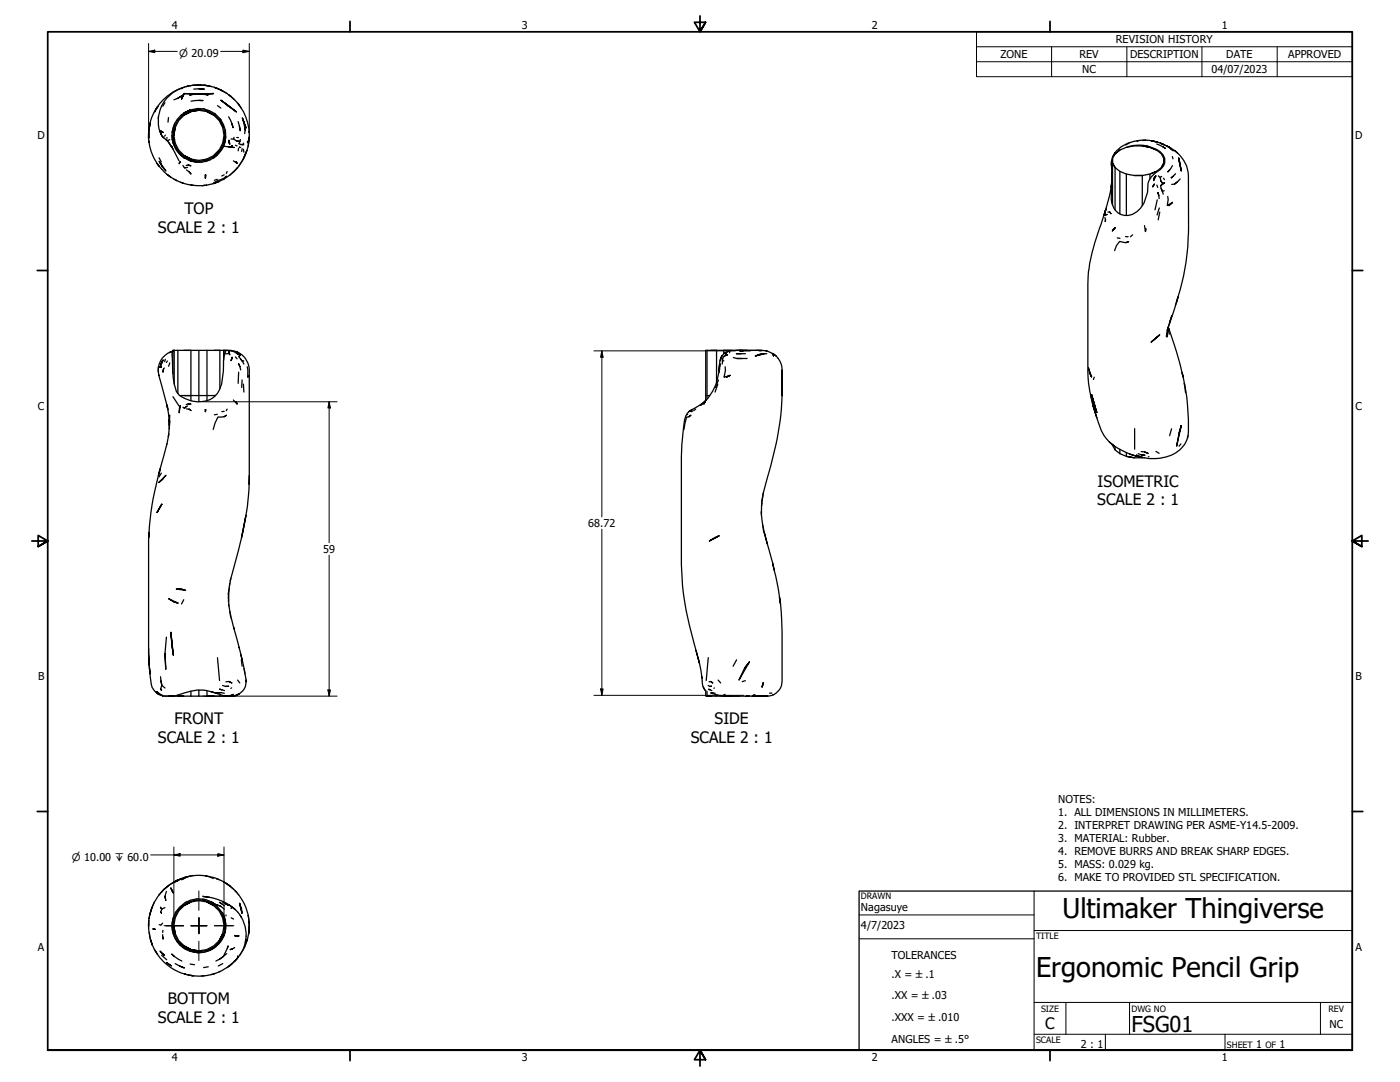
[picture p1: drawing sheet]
<svg xmlns="http://www.w3.org/2000/svg" width="559mm" height="432mm" viewBox="0 0 559 432" stroke-linecap="round" stroke-linejoin="round" font-family="sans-serif">
<!-- layer: Visible (ANSI) -->
<g fill="none" stroke="#000" stroke-width=".51">
<path d="M70.8 39.3l2.4-1.4-3.8 1.9M72.8 35.3l-.6 .1M73.5 37.3l-1 2.2M73.5 37.3l5.9 .2zM73.7 34.7a20 20 0 0 0-14.4 19v-.6v.6M76.2 34.2l-2.1 .4 1-.2M76.2 34.2h.1M77.3 34l-.8 .1M79.4 35.4l2.1 .2h-4.2M79.4 37.5l-3.7 .3M79.4 37.5l3.7 .3M79.4 33.9l-2.1 .1"/>
<path d="M79.6 33.9l-.5 .1M80 34l3.9 .4M80.3 34h-3M81.9 34h-.4l2.8 .5M82.5 34.2h.2M85.2 37.3l-5.8 .2M86 35.1l-.6-.3 2.7 1.1M86.2 35.1l-.4-.1 1.6 .6M88.3 36l-.4-.2 2.7 1.5M88.9 36.4l-1.1-.7 1.2 .7M91.9 38.3l-.5-.4 2.2 1.9M91.9 38.4h.2z"/>
<path d="M59.3 54.9a20.1 20.1 0 0 0 4.3 11.5M59.4 53.5l-.1 1 .3-3.2-.3 4.1v-.9M59.4 56.1l.1 .7-.1-.2M60 48.8l-.4 2.5 .3-1.9M62.9 42.5l-.6 .9 .2-.3M63.2 47.5a10.1 10.1 0 0 0 1.8 7.2l-.5-.6M63.2 42.3l-1.7 2.7 .5-.9M63.8 52.2l.7 1.6M64.1 52.1l1 .7-1.3-.6 1.3 .6M65.2 54.9l-.2-.2 .6 .5M65.5 55.1l1.6 1.2-.8-.5M65.8 41l-.8 1.4"/>
<path d="M66 53.9l-.3 .5M66.4 55.8l2.6 3.6-1.5-2.3M66.4 55.1h.4M67.2 46.9l-.1 1.9M67.8 55.8l-.5 .1M68.6 54l.4 2.3M68.8 55.7l.4 1.6M69 59.4l2.4 4.7M69.2 57.1l.8 2M69.4 54l.5-3.1a10 10 0 0 0 6.4 12.6l-2.8-1.4M69.5 57.2l1.5 2.9 2.3 2.3 2.9 1.5-2.9-1.5M69.8 49.2l-1.1 3.8"/>
<path d="M70.2 59.6l1.4 1.7 2 1.8-2-1.8M72.5 45.8h.1M72.6 45.8l-.5 .4M73.3 45.7l2.9-1.6a10.4 10.4 0 0 0-6.7 13.1l-.5-3.2M73.5 45.9l2.8-1.4-2.8 1.4-2.2 2.2-1.4 2.8M73.7 44.9l-.5 .3M75.8 43.9a10.7 10.7 0 0 1 14.1 11.3 10.7 10.7 0 0 1-16.3 8 10.7 10.7 0 0 1-.1-18.2l2.3-1.1-2.3 1.1M79.4 44l-3.1 .5 3.1-.5 3.1 .5M79.4 43.7l-3.2 .4a10.4 10.4 0 0 1 13.1 6.7l-1.5-2.9M79.4 40.1h1.6l-4.7 .3M81.1 43.4l.5 .1M85.3 45.9l-2.8-1.4a10 10 0 0 1 5 15.4"/>
<path d="M85.5 45.3l.4 .2M86.8 42.2l1.3 .9M87.9 47.5l.3 .4M88.2 40l6.2 4.6M88.8 59.1l-2.7 3.3M89.2 58.4l4.3 .5-2.2-.3M89.3 50.8l.5 3.2-.5 3.2 .5-3.2M89.3 57.2l-1.5 2.9M89.3 58l-.5 1.2M89.9 56.5l-.7 2M89.9 51.9l.1 .5M90.1 54.6l-.3 2.2"/>
<path d="M91.2 46.6l1.8 4.3-.4-1.5M91.4 56l.4 1.6-.6-.7 .2-.9-.2 .9M92.6 58.2l-.3 .5M93.3 55.5l1.2 .8 1.3 .1-1.3-.1M93.4 54.8l-.1 .7-1.1-.1M94 58l.6 .2M94.5 54.9h.7M94.7 41a20.1 20.1 0 0 1 .5 25.4M95.1 48.5l.8 3.6-.3-1.7M95.2 41.6l-.1-.2 .5 .7M95.2 59.1l-.1 1.1M95.8 58.8l-.6-.1 .9 .2"/>
<path d="M95.9 55.7l-.5 1.6 1.4 .4h-.8M96.4 43.3a19.9 19.9 0 0 0-27.3-6.4 13.9 13.9 0 0 0-5.9 10.6v-1M96.6 59.3l-.1 1.2M96.7 47l1.5 4.1-1.5-4.1 .7 1.9M97 47.9l.9 4-.4-2.1M97.2 59.6l.1 1.1M97.3 57.1l-.5 .6 .5 .1M97.9 51.9l-.2 1.4M99.4 52.8v-.3v.5M99.4 55.7l-.4 2.8M99.5 54.7l-.6 2.4v-.5h-.2M450.7 57.1l-1.4 .7"/>
<path d="M453.8 56.3a11 11 0 0 0-10.1 7.9l-.1 .7 .1-.7M455.9 58.2l3.1 .6a16.6 16.6 0 0 0-12 1.1l-1.9 1.5 1.9-1.5M456.5 58l2.3 .5a14 14 0 0 0-9.1 .3M456.6 56l-3.1 .3 1.1-.2M457.2 55.9l-1.3 .2a13.4 13.4 0 0 1 6.1 .6l-2.4-.5 3.5 .9 2.9 1.3M458.8 58.5a7.6 7.6 0 0 1 6.1 4.7 5.3 5.3 0 0 1-3.5 5.6 6.5 6.5 0 0 0-3.2 5.8 10.6 10.6 0 0 1-7.8 11.4 6.5 6.5 0 0 1-6.9-7.6l.6-3.9-.4 1.8M461.6 59.9l-2.6-1.1 2.6 1.1a4.4 4.4 0 0 1 1.9 7l1-1.8M461.7 57.5l3.5 1.7-1-.6M464.6 57.7l1.4 .7M466 58.4l2.3 1.7M466 58.4l1.2 .8M466.8 58.7l-1.3-.5 3.3 1.9"/>
<path d="M63.5 64.3l2.7 4-1.2-1.5-1.5-2.5 1.5 2.5M63.5 63l.9 1.6M63.6 66.4l-.9-1.2 2.9 3.4 2.5 2-1.4-.9M67.1 69.9a18.3 18.3 0 0 0 6 3.2h-.1M69.3 71.4l1.2 .7-.1-.2M71.9 64.6l-.4 .8 .4-.8-.3 .2M72 72.7l5.2 1.3-.9-.1M73 66l.6 .9M73.3 62.9l.6 .3M74.4 67.8l1.8 1.6-.7-.8M74.7 63.6l3.7 1-2.5-.5M74.9 66.8l-1.3 .1h.6"/>
<path d="M75.1 65.8l1 .4-1-.4-.8 .2M77.2 74h4.5M80.8 64.6l-2.1 .1M82 69.8h.2l-.2 1.3v-1.3v1.3M82.2 73.9l-1.5 .2M84 63.7l-1.8 .7M85.3 62.1l2.2-2.2a10 10 0 0 1-11.2 3.6M85.5 62.4l2.3-2.3a10.3 10.3 0 0 1-11.6 3.8M85.5 62.8l-.7 .4M85.9 73l.3-.1-3.8 1M86.6 72.8l1-.4-2.4 .9M86.7 61.9l-1.5 1.2"/>
<path d="M86.7 71.6l-1.2 .3M89.2 71.6l.1-.1-1.7 .9M89.5 71.1l.9-.7-.9 .7-2.5 .9-1.9 1.1M89.5 69.8l-1 .4M90.7 68.5l-.4 .7M93.2 64.2l1.4 1-.3-.6 .3 .6M93.9 67.9l-2.1 1.9M94.2 67.6l.4-.5-2.8 2.7-2.5 1.7M97.1 63.5l1.5-3.5a20.5 20.5 0 0 1-4 7.1M443.6 65.8l.1 6.4 .1-3.4M443.6 73.9l-.5 3.3-2 7 .3-.6M443.7 64.7l-.1 1.1v-.9"/>
<path d="M443.8 71.1l-.3 4 .2-1.9M444.1 63.2v1.9l1 1.8-1-1.8M444.1 63.2v18.5M445 61l-.6 1.4M445.1 61.4l-1 1.8M447 68.4v16.9M449.6 69.5l-2.6-1.1-1.9-1.5v16.9M449.6 69.5l3.1 .5h3.2h-3.2M449.6 69.5v16.5M459 71.4v-1.9l-3.1 .5v12.1M460.7 73.5l-.6 1M461.3 70.2l-.8 1.9 .1-1 .7-.9-.7 .9"/>
<path d="M461.8 73.9l.3 .9M461.9 79.8l-.9 4M462.3 70.2l.7 .6 .7-.4M462.5 78l-.3-1.2 .5 2.4M463 70.8l.4 1.4 .7 1.1-.7-1.1M463.2 74.1l.7 2.2-.4-1.1M463.5 67.2v-.3l-1.9 1.5-2.6 1.1 2.6-1.1M464.1 73.3l-.9 .8M464.4 71.1l.4 .6M464.5 63.2v2.6M464.7 76.1l-.8 .2 .4 1.2M464.8 73l-1.6 1.1"/>
<path d="M466.1 78.4l.2 1.2-.4 2.4 2.1-1.2-1.4 1.2 1.4-1.2M467.9 66.1l-1.7 2.5 .7-.8M467.9 62.5l.3 .9M468.8 73.5l-1.1 .1M469.2 69.3l-2 1.9 1.1-.9M470 61.1l-1.2-1a13.3 13.3 0 0 1 5.5 9.9l.1 21.1a97.3 97.3 0 0 1-5.3 30.8M470.5 63.1l1 5.1M471 71.4l-2.2 2.1 1.2-1M440.6 85.9a109.7 109.7 0 0 0-5.8 20.6l-.6 6.8v35.3l.7 7.1 1.5 6.5-.2-.7M441 86.8l.1 1.8 .2-1M441.3 84.9l-.2 1M441.5 83.5l-.9 2.4 .9-2.4-.4 .7"/>
<path d="M442 85.6l-.9 .3 .4-.2M442.9 84.6l.5 .7-.5-.7h-.7M445 90.9l-1 1.2M446 94.9l1 .2M449.3 94.4l1 .1M449.3 96.8l1.2-.3-1.2 .3-2.4-.5-1.3 1.7-.7 2M452.1 93.7l-.9 .8M456.8 90l.4 2.4 .1-1.2-.1 1.2M462.7 83l-.9 2.8M462.9 84.6l-.6 3.2M69 139.8h.5zM69 139.8v9.4"/>
<path d="M71 139.8h5.2h-2.9M71 139.8v17.2M71 139.8h-1.5v13.5M79.4 139.8v20.5M82.6 139.8h-6.4v20.1M82.6 139.8h5.2h-2.3M82.6 139.8v20.1M89.3 139.8h.5zM89.8 139.8l.3 .2-.3 1a19.8 19.8 0 0 0-.6 7.1 11.7 11.7 0 0 1-5.4 11.4 12.8 12.8 0 0 1-12.3-1.8l-1.1-1.4a56.1 56.1 0 0 1-1.7-14l.1-1.7 .2-.3-.2 .3M89.8 139.8v1.3M92.4 139.9l-2.4-.1a8.4 8.4 0 0 1 9.5 10v40M282.2 139.8h3.8h-2.3"/>
<path d="M282.2 139.8h-.5v20M282.2 139.8v19.5M292.1 139.8h-3.2h6.4M294 139.8a5.6 5.6 0 0 0-5.8 2.1l-.4 .7 .4-.7M296.3 139.8h-2.3h8.8M298.1 139.8h-2.8h7.2M304 139.8h-1.2l3.3 .2h-.4l2.9 1.2 .1 .8M462.9 133.7l-3.4 2.8M466 131.5l.1-.2-.6 2.9M466.1 131.3l-.4 3.2M466.1 131.2l-.1 3.2M466.2 130.9l.2 1.5"/>
<path d="M466.2 130.8l.5 2.5M466.3 130.7v.1M466.3 130.6l.2 .7M466.7 131.7l-.4-1.1 3.3 9.7 2.7 10.4M469.6 120.7l.6-2.2-4.3 13.3 1.8-5.9-.9 3.1M63.2 148.1v.4M63.2 147.8l.2 1.9 3.6 13.7-.4-1.7M63.4 149.7l.2 .2M64.5 146.5l-.7 .1M65.1 143.7l-1.3 2.9 1.3-2.9-1 1.6M65.6 146.9l-.4 .5-.2 1.4 .2-1.4M66 143.4l-.3 .9"/>
<path d="M66.8 144.1l-.4 .6M67.8 144.8l-.5 1.4M69 140.1l-1.6 .7 .9-.5M69 140.2a7.6 7.6 0 0 0-5.8 7.6v-1.4M69 158.3l2.4 3.7M71.8 157.9h4.5h-2.8M76.3 157.9h9.7h-.7M89.3 143.8v-4h-1.5v15.3M90.1 141.2h1M91.4 140.3l.4 1.3-.6-.7 .2-.6-.2 .6M92.2 140.1h1.2M92.6 142.6l-.3 1.3"/>
<path d="M93.2 159.6l1.4 1.6-.3-.9 .3 .9M93.3 140.3l2.5 1.4-1.3-.7M94 142.4l.6 .8M94.5 140.5l.7 .3-1-.5 1.7 .9M95.2 148.5l-.1 4.5M95.4 142.4l1.4 1.8-.8-.9M95.8 146.3l-.6-1.1 .9 2.4M95.8 141.7l-.4 .7M95.9 141.5l-.5 .9M96.6 151.6l-.1 3M97.2 153.3l.1 3.2M97.3 144l-.5 .2 .5 1.1"/>
<path d="M98.7 146.4l.2 4.2 .6-.8-.3 .9 .3-.9M282.1 157.9h1.2M285.9 152.8v.2a20.4 20.4 0 0 1-6.2 8.7l2.2-2.1-1 1.6M286.5 153.3l-1.1 3.2M286.8 151.6l-1.2 3M287.1 147.6l-1.2 5.4M287.3 146.3v-1.1l-.1 2.4M287.8 142.6l-.5 1.5-.3 4.4 .1-2.7M288.1 142.4l-.3 .8M288.7 142.4l-.3 1.8v-.9M288.9 141.2v-1.4h-2.9v12.9M288.9 144l-.5 .2-.1 1.1"/>
<path d="M289.2 140.9l-.1 .2M289.4 146.4l.2 1.4-.6 2.8 2.4-.8-1.7 .9 1.7-.9M289.7 141.7l-1 .7M290.4 141.5l-1.7 .9M290.6 140.3l-.8 .7-.1 .7 .1-.7M290.6 140.1v.2l.7-.2M291.2 140.5v.3M292.7 142.7l1.4 .4M295.8 141.2h-1.9h3.7M296.2 143.1h-2.1h4.1M296.7 140h-1.5h4.3M303 140h.9"/>
<path d="M306.1 141.2h-2.3l-2.3 .8 3.6-.8-3.6 .8M308.2 141.2h.3zM309.8 142l-1.2-.8a8.1 8.1 0 0 1 3.5 8.1M310.6 143.1h.1M312.2 157.9l-.1-10.2a115.7 115.7 0 0 1-.9 21.3l-.4 2.7a255.4 255.4 0 0 1-6.3 25.7M434.9 148.8l.8 1.6-.8-1.6-.5-2.1 1.3 3.7M435.4 157.9l1 4.3 1.4 4.5-1.4-4.5M435.7 157.5l2.1 7.1M436.8 150.5l-.4 .9M472.2 150.2l-.5-1.8a81.1 81.1 0 0 1 2.5 25.4 12.5 12.5 0 0 1-12 9.1 22.2 22.2 0 0 1-9.3-1l2 .5M472.8 153.7l-.1-1 .5 4M66.7 177l-3.5 12.7 .7-2.5"/>
<path d="M66.7 161.6l.7 4.3M67.3 165.7l.3 4.2-.1-2.5M67.4 173.1l-.9 4.4M67.8 165.7l-.3 5.5M67.8 168l-.6 6.2v-.2M71.9 162l-.4 2.7 .4-2.7-.3 .9M73 162.5l.6 .4M74.4 163.2l1.1 .1 .7 .5-.7-.5M74.9 162l-1.3 .9 .6-.5M75.1 161.2l1 .1-1-.1-.8 .3M82 163.4l.2 .1-.2 .8v-.9v.9M86.7 165.4l-1.2 .1"/>
<path d="M89.5 166.3l.9-.6-.9 .6-2.5 .1-1.1 2.4-.8 2.6M89.5 164.1l-1 .2M90.7 163.3l-.4 .6M274.5 165.4l-.4 .1M275 166.3l.7-.6-.7 .6-.9 .1-1.1 5M276.2 163.5l-1.2 .8 .5-.4M276.2 163.6l-1 .6 .5-.2M276.4 164.1l-.6 .2M277.7 163.3l-.8 .6M280.5 160.9l-.3 .3a18.5 18.5 0 0 0-6 4 10.7 10.7 0 0 0-1.3 5.2l-.4 3a100.2 100.2 0 0 0-.5 15.7v36.3a124.1 124.1 0 0 0 5.8 34.2l1.3 5-1.3-5M437.8 166.7l.6 1.9a15.6 15.6 0 0 0 6.3 9.3l-1.9-1.4M444.1 177.7v-.3l1 2.1"/>
<path d="M444.7 177.9l4.2 2.4 4 1.6-1.9-.7M445.1 179.5l1.9 1.5M445.1 178.2v1.3M447 179.3v1.7M452.9 171.1v8.2M467.6 171.1l-.7 2.8M471.4 177.2l-.8 .9M471.5 169.9l-1.9 8.2 1.9-8.2-.9 3M474.2 173.8l-.2 .9M63.9 187.4a109 109 0 0 0-4.5 27l.1-1.9M64.4 188.8l-.9 1.5M65 191.2l-1.5 1.3 2.7-2.8-2.7 2.8"/>
<path d="M99.4 193.2l.1-3.4-.1 5.5a102.4 102.4 0 0 1-3 19.2l1.8-8.8-1.6 8.2-4.7 17.9M304.5 197.6l-.5 3.4M304.7 196.5l-.7 3.8M449.6 180.6v1.5l-2.6-1.1M452.7 182.7l-3.1-.6 3.1 .6h3.2M454.3 181l2.6 .7-1.3-.2M454.5 182l-1.2-.5 2.6 .9M455.5 180.2l1.3 .1 1.4 .6-1.4-.6M455.9 182.6v.1M456.3 182.6l-.4 .1M458.6 182.2l-.3 .1M461.4 180.1l1.3 .8"/>
<path d="M59.5 213.2l-.2 47.3 .3 5.2-.2-6.8M64.6 201.2l-1.9 3.3M287 213.9l-3.9 2M303.9 205.4v-1.2l.9 7.9M304 201.8v-1l-.1 3.8M304.4 209.4l.8 3.8M306.3 217l-1.4-5 3.5 12.5M70.4 235.1l3.7 .5-1.5-.5h-2.2h2.2M73.3 239.3l-.8 1.7M91.2 238.1l.1 3.8M91.2 236.9v3.3M91.5 234.6l-.4 4.1"/>
<path d="M91.8 232.7l-.7 4.6M92.1 230.8l-.5 3.1M309 227.5l-.6-3 2.3 10.8 .6 5.2M66.4 254.3l-.6 6.6 .4 6.1-.4-6.1M68.2 252.3l1 9.1M69.2 240.1l1.8 .6-1.8-.6-1.9-1.1 3.7 1.7M91.3 241.2l.8 5.1M91.8 244l.6 3.1M92.3 246.7l1 3.8M93.4 251l-.1-.6 2.1 8M95.5 258.6l-.2-.6 .8 3.1M311.5 240.9l-.4-2.5 .7 5.3 .4 8.5v19.7a6.1 6.1 0 0 1-5.7 5.9h-3.7h3.7h-1.9"/>
<path d="M59.6 265.7l.3 3.2-.3-2.6M59.6 266.6a24.6 24.6 0 0 0 1.2 7.8 6.6 6.6 0 0 0 4.2 3.3h-.1M62 276l1.1 .9-.5-.4M62.4 276l1.8 1.3-1.8-1.3 1.2 .9M64.1 270.1l.5 3.4-.3-1.7M64.2 277.3l.7 .1M65.3 277.7l4.1 .1h-2.1M65.8 274.6l-1.2-1.1-.5 1.4 .4 .6-.4-.6M69.5 277.7v.1M71 277.4v.4h-1.9M73.3 277.8h-2.3h5.2M76.2 275.8v2"/>
<path d="M79.4 275.4v2.4M82.6 275.7v2.1h-6.4M84.3 276l1.7 .5a17.9 17.9 0 0 0-14.4 .7l-2.5 .6-4.1-.1M85.5 277.8h-2.9h5.2M86 276.5l3.9 1.3M86.8 262.4l.8 9.2M87.8 277.2v.6M88.1 276.4l-2.1 .1 2.1-.1 1.4 .3M88.5 275.3l-1.1-.3 2.2 .6M88.8 273.6l1.2 .3h1.2h-1.2M89.3 277.8h.5zM89.3 277.7l-1.5 .1"/>
<path d="M90.2 277.6h.1M90.7 277.8l1.9-.2-1.1 .2M91.4 272l1.1 .5-1.1-.5-1.2 .1M92.5 274.5l-.4 .2M93.2 277.1l-.9 .2M93.4 277.7h.4l-3.7 .1h.9M93.7 277.7l1.7-.8a9.4 9.4 0 0 1-5.6 .9M94.9 271.4l.8 1.1M96.3 263.3l.3 2.6M96.8 263.8l-.7-2.8 1.7 7.9M97.4 266.8l.8 4.6M98.2 272v-.6a5.8 5.8 0 0 1-4.4 6.3l.9-.3"/>
<path d="M279 263.5l1.2 6.9M280.2 269.9a7 7 0 0 0 1.2 5.5l-.7-1.1M281.7 275.5v2.3h.5v-2M282.6 273.6l.7 .3h.7h-.7M282.7 262.4l-.8 9.2M283.3 275.3l-.7-.3 1.5 .6M283.6 276.5a32.5 32.5 0 0 0 12.7 1.3h2.8h-1.3M283.7 277.8h-1.5h3.8M283.7 272l.8 .5-.8-.5-.7 .1M284.3 276.4l-.7 .1 1.8 .2M285.1 274.5l-.1 .2M286 277.8h2.9"/>
<path d="M286 277.2v.6M286.6 271.4l1.1 1.1M287.7 277.6h.5M289.4 277.1l-.5 .2M292.1 277.8h-3.2h6.4M294 263.3l-1.4 2.6M297.5 271.7l-1.3 .3M298.3 277.8h.8h-.7M299.1 277.8h3.5M299.1 264.2l-4.1 7.2 2.2-4.8 1.9-2.4-1.9 2.4M300.7 277.2l1 .5-.3-.3M302.1 277.8h.4"/>
<path d="M303.1 277.6h1.3l-4.2 .2h.9M304.6 272.5l-.4 1.7M305.4 277.6h-1h1.8M307.1 276.6h1M308.4 277.2h.3M64.4 356.1l.2-.2-1 1.1M64.6 355.8a19.5 19.5 0 0 0-5.1 10.8l.3-1.5M66.4 355.7l-.6 2 .4 1.6-.4-1.6M67.1 353.6l-2.5 2.3 1-1.1M68.2 354.4l1 1.9M69.3 352l-3.7 2.8 1.7-1.4 3.7-1.9-1.8 .7M70.5 351.4a20.1 20.1 0 0 1 28.5 13.5"/>
<path d="M72.6 350.6l-2.2 .9 3.7-1.2-4.8 1.7 1.4-.7M73.3 350.8l-.8 .3M74.7 359.9l-.8 .3M75.9 349.6l-2.8 .8 .6-.2M76.3 359.9l3.1-.5 3.1 .5M77.2 349.4l-3.5 .8 1.2-.3M78.4 358.8h.3M80.8 358.8l1.4 .3M82.2 349.6l-.4-.1 3.4 1.1M82.6 359.6a10.5 10.5 0 0 0-11.6 3.7l2.3-2.2M83.8 358.1l-3.1-.4a22.8 22.8 0 0 1 11.8 4.2l-1.1-.8M84 359.8l.8 .4"/>
<path d="M84.3 359.9l1.7 1a10.8 10.8 0 0 0-17 5.6 10.8 10.8 0 0 0 11.5 13.6 10.8 10.8 0 0 0 8.4-15.7l-2.9-3.5M86.6 350.7l-.4-.1 1.4 .5M88.8 360l2.4 1.3-1.2-.6M90.6 352.7l-1.3-.7 4 3M94.2 355.8l-.3-.3 .7 .8M95.2 357v.1M59.4 367.8a19.1 19.1 0 0 0 2.9 12.2l-.3-.4M59.4 367.3l-.1 1.9v-.6M59.5 366.6l-.2 3M59.6 372.1l1.2 5.2-.7-2.3M61.3 370.8h.5l-.8-.1 .8 .1M61.6 378.8l1.3 2.1-.4-.5"/>
<path d="M61.6 360l-1.8 5.1 .9-3M64.1 362l.5 .8-.3-.4M64.9 373l.2 1.7-.1-.9M64.9 368.4l-.7 .8-.6-.2M65 371.3v.8M65.8 362.2l-1.2 .6-.5 1.2 .4 .4-.4-.4M68.6 369.4l.1 1.1M68.8 371l.4 1.8M68.8 367.9l-.2 1.7M69.2 372.6l.6 1.7 2.3 3-1.4-1.5M69.2 366.3l-.2 .9M69.5 372.6l1.5 2.9 2.3 2.3 2.9 1.5-2.9-1.5"/>
<path d="M69.9 372.6l1.4 2.7 2.2 2.2 2.8 1.5-2.8-1.5M70.2 363.9l-.2 .5M71 363.3l-1.5 3-.5 3.1 .5 3.2-.5-3.2M71.7 376.9l1.5 1.3M72.9 378l1.3 .9M73.5 361.4l2.8-1.5a10 10 0 0 0-6.4 12.7l-.5-3.2M73.7 378.5l2.1 1 3.1 .7 2.2-.2-2.2 .2M83.6 379.3l1.9-1.1-1.9 1.1-2 .6M85.3 361.4l-2.8-1.5a10 10 0 0 1 6.4 12.7M85.5 361.1l-2.9-1.5 2.9 1.5 2.3 2.2 1.5 3M85.5 360.7l.6 .4M87.5 375.3l1.4-2.7a10.1 10.1 0 0 1-12.6 6.4l3.1 .5"/>
<path d="M87.8 375.5l1.5-2.9a10.4 10.4 0 0 1-13.1 6.7l3.2 .5M87.9 375.9l-2 2.1M88.1 361.6l-2.1-.7 2.1 .7 1.4 1.2M88.5 360.7l-1.1-.7 2.2 1.5M88.8 364.3l.8 1.7M89.2 373.7l.7-2.1-1.7 4M89.3 365.4l.6 1.9M89.8 369.4l-.5-3.1 .5 3.1-.5 3.2M89.9 367l.1 4.1M90.2 365.1v.4M90.7 378.5l.3-.9-1.8 4.1 1.3-1.1M92.1 362.4l.4 .1"/>
<path d="M92.3 366.3l.9 .5M93.7 378.1l-2.1 .9 1.2-.3M93.8 373.4l1.6 .1-1.6-.1h.9M94 363l-1.5-1.1 1.5 1.1 1.7 2M95.6 360.5l1 3.9-1-3.9 .8 2.2 .2 1.7M96.4 366.1l-.7-1.1a13.9 13.9 0 0 1 2.4 9.9M97.9 376.1l.2-1.2a15.1 15.1 0 0 1-6.1 10.2M98.3 376l.5-1.4-1.2 3.4M99.3 372.4l.1-1.4a20 20 0 0 1-3.8 10.3M99.4 370.6l.1-1.2-.3 3.5M99.4 367.8l-.4-2.9 .4 4.4M99.5 368.7l-.1-.9v2.7"/>
<path d="M62.9 380.9a19.8 19.8 0 0 0 13.3 8.4l-1.1-.2M64.5 381.3l2 1.7M64.7 380.6l.9 .6-1.7-1.7 1.7 1.7M66.5 384.2l1.9 1.2-1.9-1.2 .9 .7M69.6 381.7l-1.3-1.1 1.3 1.1 3 1.8M69.9 384.6l3.6 1.7-1.8-.8M73.7 388.7l.4 .1zM75.9 384.7l1.8 .3M76.3 389.3l.9 .1-.9-.1M81.5 389.4l-1.2 .1M83.1 385.8l-1.8 .3M85.4 388.6l.4-.1-1.5 .4"/>
<path d="M87.8 382.7l1.4-1-3 1.8M87.9 387.7l-.5 .2M88.9 384.6l-1.8 .9M90.8 386l-.1 .1M91.4 385.6l.5-.5-1.3 1M92.1 385.1l.5-.6a19.5 19.5 0 0 1-16.4 4.8M93.5 383.7l1.2-1.2-2.6 2.5M94.7 382.4l.4-.4-.4 .5M94.9 381.6l.2 .4"/>
</g>
<g fill="#000">
<circle cx="68.4" cy="58.5" r=".25"/>
<circle cx="295.3" cy="139.8" r=".25"/>
<circle cx="301.9" cy="139.8" r=".25"/>
<circle cx="302.5" cy="139.8" r=".25"/>
<circle cx="68.5" cy="277.8" r=".25"/>
<circle cx="89.8" cy="277.8" r=".25"/>
</g>
<!-- layer: Border (ANSI) -->
<g fill="none" stroke="#000" stroke-width=".7">
<path d="M139.7 8.5v4.2M279.4 6.3v6.4l-2.2-3.8h4.4l-2.2 3.8 2.2-3.8M419.1 8.5v4.2M14.9 107.9h4.1M539.8 107.9h4.1M12.7 215.9h6.3l-3.8-2.2v4.4l3.8-2.2-3.8 2.2M546.1 215.9h-6.3l3.8-2.2v4.4l-3.8-2.2 3.8 2.2M14.9 323.8h4.1M539.8 323.8h4.1M19 419.1v-406.4h520.8v406.4h-520.8h520.8M139.7 419.1v4.2M419.1 419.1v4.2"/>
<path d="M281.6 422.9l-2.2-3.8 2.2 3.8h-4.4l2.2-3.8v6.3"/>
</g>
<!-- layer: Title (ANSI) -->
<path d="M412.7 355.6v63.5M342.9 365.1h69.8M342.9 374.6h69.8M412.7 371.3h127.1M412.7 412.7h127.1M412.7 400h127.1M425.4 400v12.7M441.2 412.7v6.4M450.8 400v12.7M488.9 412.7v6.4M527 400v12.7" fill="none" stroke="#000" stroke-width=".4"/>
<path d="M342.9 355.6h196.9v63.5h-196.9z" fill="none" stroke="#000" stroke-width=".51"/>
<!-- layer: Symbol (ANSI) -->
<path d="M389.8 18.7v-6h150v6M419.7 18.7v11.9M449.8 18.7v11.9M479.7 18.7v11.9M509.8 18.7v11.9M539.8 18.7h-150v5.9M539.8 18.7v11.9h-150v-6M389.8 24.6h150" fill="none" stroke="#000" stroke-width=".4"/>
<!-- layer: Dimension (ANSI) -->
<g fill="none" stroke="#000" stroke-width=".4">
<path d="M59.3 17.3v35.6M99.5 17.3v35.8M59.3 20.5l2.5-.5v1zM59.3 20.5h11.4M88.1 20.5h11.4M97 20l2.5 .5-2.5 .5zM237 140h56.6M240.2 140l.5 2.6h-1zM240.2 140v66.3M81 160.3h53.6M131.4 160.3l.5 2.5h-1zM131.4 160.3v56.3"/>
<path d="M240.2 211.2v66.3M131.4 221.6v56.2M81 277.8h53.6M130.9 275.3h1l-.5 2.5zM237 277.5h59.9M239.7 275h1l-.5 2.5zM69.4 338v29.9M89.4 338v29.9M60.1 341.2h29.3M69.4 341.2l2.5-.5v1zM86.9 340.7l2.5 .5-2.5 .5z"/>
</g>
<g fill="#000">
<path d="M59.3 20.5l2.5-.5v1z" fill-rule="evenodd"/>
<path d="M97 20l2.5 .5-2.5 .5z" fill-rule="evenodd"/>
<path d="M240.2 140l.5 2.6h-1z" fill-rule="evenodd"/>
<path d="M131.4 160.3l.5 2.5h-1z" fill-rule="evenodd"/>
<path d="M130.9 275.3h1l-.5 2.5z" fill-rule="evenodd"/>
<path d="M239.7 275h1l-.5 2.5z" fill-rule="evenodd"/>
<path d="M69.4 341.2l2.5-.5v1z" fill-rule="evenodd"/>
<path d="M86.9 340.7l2.5 .5-2.5 .5z" fill-rule="evenodd"/>
</g>
<!-- layer: Center Mark (ANSI) -->
<path d="M79.4 355.5v7.8M65.5 369.4h7.8M76.2 369.4h3.2v-3.1v6.3M76.2 369.4h6.3M76.3 369.4h6.3M79.4 375.6v7.7M79.4 366.3v6.3M85.5 369.4h7.8" fill="none" stroke="#000" stroke-width=".4"/>
<g font-size="10.9">
<text x="424.1" y="366.5">Ultimaker Thingiverse</text>
<text x="413.5" y="390">Ergonomic Pencil Grip</text>
</g>
<text font-size="8.7" x="451.6" y="411.9">FSG01</text>
<g font-size="6.3">
<text x="73.6" y="85.3">TOP</text>
<text x="63.1" y="92.8">SCALE 2 : 1</text>
<text x="438.1" y="194.2">ISOMETRIC</text>
<text x="438" y="201.7">SCALE 2 : 1</text>
<text x="69.7" y="289">FRONT</text>
<text x="285.2" y="289">SIDE</text>
<text x="63.1" y="296.5">SCALE 2 : 1</text>
<text x="275.7" y="296.5">SCALE 2 : 1</text>
<text x="67" y="400.7">BOTTOM</text>
<text x="63.1" y="408.2">SCALE 2 : 1</text>
<text x="417.2" y="410.8">C</text>
</g>
<g font-size="4.3">
<text x="68.6" y="11.7">4</text>
<text x="208.3" y="11.7">3</text>
<text x="348" y="11.7">2</text>
<text x="487.7" y="11.7">1</text>
<text x="445.4" y="17.3">REVISION HISTORY</text>
<text x="399.3" y="23.2">ZONE</text>
<text x="430.8" y="23.2">REV</text>
<text x="451" y="23.2">DESCRIPTION</text>
<text x="489.5" y="23.2">DATE</text>
<text x="514.1" y="23.2">APPROVED</text>
<text x="432" y="29.2">NC</text>
<text x="483.6" y="29">04/07/2023</text>
<text x="15" y="55.6">D</text>
<text x="540.9" y="55.6">D</text>
<text x="15.1" y="163.5">C</text>
<text x="541" y="163.5">C</text>
<text x="234.8" y="210.4">68.72</text>
<text x="129" y="220.7">59</text>
<text x="15.2" y="271.5">B</text>
<text x="541.1" y="271.5">B</text>
<text x="422.3" y="320.4">NOTES:</text>
<text x="422.3" y="325.6">1. ALL DIMENSIONS IN MILLIMETERS.</text>
<text x="422.3" y="330.8">2. INTERPRET DRAWING PER ASME-Y14.5-2009.</text>
<text x="422.3" y="336">3. MATERIAL: Rubber.</text>
<text x="422.3" y="341.3">4. REMOVE BURRS AND BREAK SHARP EDGES.</text>
<text x="422.3" y="346.5">5. MASS: 0.029 kg.</text>
<text x="422.3" y="351.7">6. MAKE TO PROVIDED STL SPECIFICATION.</text>
<text x="343.7" y="363.5">Nagasuye</text>
<text x="343.7" y="370.9">4/7/2023</text>
<text x="15.1" y="379.4">A</text>
<text x="355.9" y="382.8">TOLERANCES</text>
<text x="541" y="379.4">A</text>
<text x="355.9" y="390.2">.X = ±.1</text>
<text x="355.9" y="398.8">.XX = ±.03</text>
<text x="355.9" y="407.5">.XXX = ±.010</text>
<text x="530.6" y="410.1">NC</text>
<text x="355.9" y="416.1">ANGLES = ±.5°</text>
<text x="431.4" y="418.3">2 : 1</text>
<text x="501.3" y="418.3">1</text>
<text x="510.7" y="418.3">1</text>
<text x="68.6" y="423.3">4</text>
<text x="208.3" y="423.3">3</text>
<text x="348" y="423.3">2</text>
<text x="487.7" y="423.3">1</text>
</g>
<g font-size="4.1">
<text x="71.5" y="22.7">⌀ 20.09</text>
<text x="28.6" y="343.4">⌀ 10.00 ↧ 60.0</text>
</g>
<g font-size="3.5">
<text x="343.7" y="358.9">DRAWN</text>
<text x="413.5" y="374.6">TITLE</text>
<text x="415.5" y="403.9">SIZE</text>
<text x="451.6" y="403.9">DWG NO</text>
<text x="530.3" y="403.9">REV</text>
<text x="413.5" y="416.1">SCALE</text>
<text x="489.7" y="418.3">SHEET</text>
<text x="505.1" y="418.3">OF</text>
</g>
</svg>
